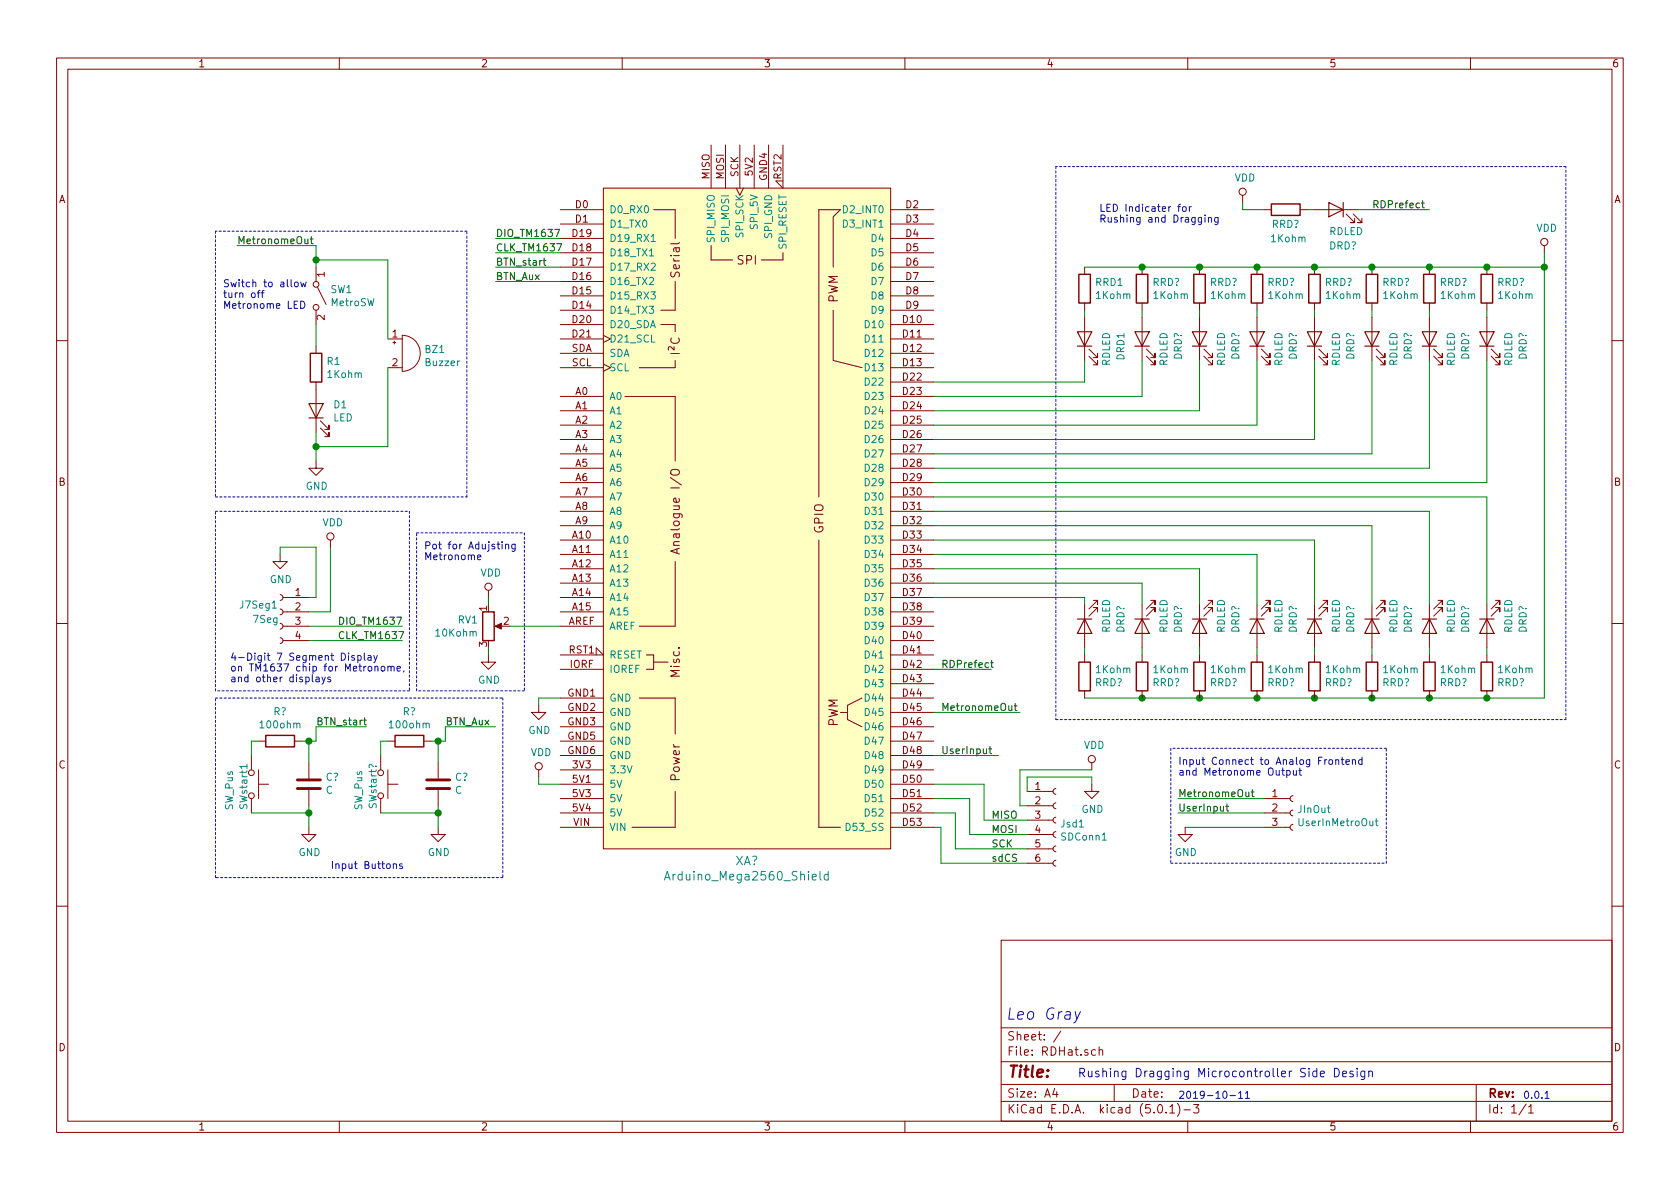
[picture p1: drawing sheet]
<svg xmlns="http://www.w3.org/2000/svg" width="297mm" height="210mm" viewBox="0 0 297 210" stroke-linecap="round" stroke-linejoin="round" font-family="sans-serif">
<g fill="none" stroke="#840000" stroke-width=".18">
<path d="M10 10.3h277v189.9h-277zM12 12.2h273v186.1h-273zM60 10.3v1.9M110 10.3v1.9M160 10.3v1.9M210 10.3v1.9M260 10.3v1.9M99.1 37.1h7.6M99.1 39.6h7.6M106.7 33.3h50.8v116.8h-50.8zM115.6 37.1h3.8zM119.4 37.1v5.1z"/>
<path d="M125.7 25.6v7.7M128.3 25.6v7.7M130.2 33.3l.6 1.2 .6-1.2M130.8 25.6v7.7M133.3 25.6v7.7M135.9 25.6v7.7M138.4 25.6v7.7l-1.2-1.3h1.2M144.8 37.1v50.8zM144.8 37.1h3.8l-1.3 1.2v8.9M157.5 37.1h7.6M157.5 39.6h7.6M219.7 34.5v1.3"/>
<path d="M223.5 37.1h1.3M229.9 37.1h1.2M232.4 37.1h7.6M238 37.8l1.5 1.6h-.7h.7v-.8M239.3 37.8l1.5 1.6h-.8h.8v-.8M55.9 47.2v2.6M55.9 54.9v2.5M56.1 50.8l1.6 3M68.6 59.9h2.5M71.1 59.3a3.2 3.2 0 0 1 3.2 3.2 3.2 3.2 0 0 1-3.2 3.2zM99.1 42.2h7.6M99.1 44.7h7.6"/>
<path d="M99.1 47.2h7.6M99.1 49.8h7.6M99.1 52.3h7.6M99.1 54.9h7.6M99.1 57.4h7.6M99.1 59.9h7.6M106.7 59.3l1.2 .6-1.2 .7M116.8 57.4h2.6zM116.8 54.9h2.6zM119.4 57.4v1.3zM119.4 49.8v5.1zM125.7 43.4v2.6z"/>
<path d="M125.7 46h3.8zM134.6 46h3.8zM138.4 44.7v1.3zM147.3 54.9v8.8l5.1 1.3M157.5 42.2h7.6M157.5 44.7h7.6M157.5 47.2h7.6M157.5 49.8h7.6M157.5 52.3h7.6M157.5 54.9h7.6M157.5 57.4h7.6M157.5 59.9h7.6"/>
<path d="M191.8 47.2v1.3M191.8 53.6v1.3M191.8 56.1v7.6M201.9 47.2v1.3M201.9 53.6v1.3M201.9 56.1v7.6M212.1 47.2v1.3M212.1 53.6v1.3M212.1 56.1v7.6M222.2 47.2v1.3M222.2 53.6v1.3M222.2 56.1v7.6"/>
<path d="M232.4 47.2v1.3M232.4 53.6v1.3M232.4 56.1v7.6M242.6 47.2v1.3M242.6 53.6v1.3M242.6 56.1v7.6M252.7 47.2v1.3M252.7 53.6v1.3M252.7 56.1v7.6M262.9 47.2v1.3M262.9 53.6v1.3M262.9 56.1v7.6"/>
<path d="M273 43.4v1.3M10 60.2h2M55.9 61.2v1.3M55.9 67.6v8.8M56.6 75.7l1.6 1.5v-.8v.8h-.8M56.6 74.4l1.6 1.5v-.7v.7h-.8M68.6 65h2.5M69.5 60.6h.5M69.7 60.3v.5M99.1 70.1h7.6M99.1 72.6h7.6M99.1 75.2h7.6"/>
<path d="M99.1 77.7h7.6M99.1 62.5h7.6M99.1 65h7.6M106.7 64.4l1.2 .6-1.2 .7M110.5 70.1h8.9v11.4M113 65h6.4zM119.4 63.7v1.3zM157.5 70.1h7.6M157.5 72.6h7.6M157.5 75.2h7.6M157.5 77.7h7.6M157.5 62.5h7.6"/>
<path d="M157.5 67.6h7.6M157.5 65h7.6M192.5 63l1.6 1.5v-.8v.8h-.8M192.5 61.7l1.6 1.5v-.7v.7h-.8M202.7 63l1.5 1.5v-.8v.8h-.7M202.7 61.7l1.5 1.5v-.7v.7h-.7M212.9 63l1.5 1.5v-.8v.8h-.8M212.9 61.7l1.5 1.5v-.7v.7h-.8M223 63l1.5 1.5v-.8v.8h-.7M223 61.7l1.5 1.5v-.7v.7h-.7M233.2 63l1.5 1.5v-.8v.8h-.8M233.2 61.7l1.5 1.5v-.7v.7h-.8"/>
<path d="M243.3 63l1.6 1.5v-.8v.8h-.8M243.3 61.7l1.6 1.5v-.7v.7h-.8M253.5 63l1.5 1.5v-.8v.8h-.7M253.5 61.7l1.5 1.5v-.7v.7h-.7M263.7 63l1.5 1.5v-.8v.8h-.8M263.7 61.7l1.5 1.5v-.7v.7h-.8M285 60.2h2M49.5 98v1.3h1.3l-1.3 1.3-1.2-1.3h1.2M55.9 81.5v1.3h1.2l-1.2 1.3-1.3-1.3h1.3M58.4 95.5v1.3M99.1 80.3h7.6M99.1 82.8h7.6"/>
<path d="M99.1 85.3h7.6M99.1 87.9h7.6M99.1 90.4h7.6M99.1 93h7.6M99.1 95.5h7.6M99.1 98h7.6M118.8 83.1a1.04 1.04 0 0 1 1.3 .3l-.1 .4a.99 .99 0 0 1-1.4-.1v-.3zM119.4 99.3v11.4M119.7 97.1v.7M120.1 96.9l-1.5 .6 1.5 .5M144.8 95.5v50.8zM157.5 80.3h7.6"/>
<path d="M157.5 82.8h7.6M157.5 85.3h7.6M157.5 87.9h7.6M157.5 90.4h7.6M157.5 93h7.6M157.5 95.5h7.6M157.5 98h7.6M10 110.3h2M49.5 112.8l.4 .1 .1 .3-.1 .4-.4 .2M49.5 110.2l.4 .2 .1 .2-.1 .5-.4 .1M49.5 107.7l.4 .1 .1 .3-.1 .4-.4 .2M49.5 105.2l.4 .1 .1 .3-.1 .4-.4 .2"/>
<path d="M50 113.3h4.6M50 105.7h4.6M50 108.2h4.6M50 110.7h4.6M86.4 115.8v1.3h1.2l-1.2 1.3-1.3-1.3h1.3M86.4 104.4v1.3M87.9 110.7h1M99.1 115.8h7.6l-1.3-1.3v1.3M99.1 100.6h7.6M99.1 118.4h7.6M99.1 103.1h7.6M99.1 105.7h7.6"/>
<path d="M99.1 108.2h7.6M99.1 110.7h7.6M113 110.7h6.4zM114.3 118.4h1.3zM114.3 115.8h1.3zM115.6 117.1h2.5zM115.6 115.8v2.6zM157.5 113.3h7.6M157.5 115.8h7.6M157.5 100.6h7.6M157.5 118.4h7.6M157.5 103.1h7.6"/>
<path d="M157.5 105.7h7.6M157.5 108.2h7.6M157.5 110.7h7.6M191.8 106.9v7.6M191.8 115.8v1.3M193.3 106.2h.8v.7v-.7l-1.6 1.5M193.3 107.4h.8v.8v-.8l-1.6 1.6M201.9 106.9v7.6M201.9 115.8v1.3M203.5 106.2h.7v.7v-.7l-1.5 1.5M203.5 107.4h.7v.8v-.8l-1.5 1.6M212.1 106.9v7.6"/>
<path d="M212.1 115.8v1.3M213.6 106.2h.8v.7v-.7l-1.5 1.5M213.6 107.4h.8v.8v-.8l-1.5 1.6M222.2 106.9v7.6M222.2 115.8v1.3M223.8 106.2h.7v.7v-.7l-1.5 1.5M223.8 107.4h.7v.8v-.8l-1.5 1.6M232.4 106.9v7.6M232.4 115.8v1.3M233.9 106.2h.8v.7v-.7l-1.5 1.5M233.9 107.4h.8v.8v-.8l-1.5 1.6M242.6 106.9v7.6"/>
<path d="M242.6 115.8v1.3M244.1 106.2h.8v.7v-.7l-1.6 1.5M244.1 107.4h.8v.8v-.8l-1.6 1.6M252.7 106.9v7.6M252.7 115.8v1.3M254.3 106.2h.7v.7v-.7l-1.5 1.5M254.3 107.4h.7v.8v-.8l-1.5 1.6M262.9 106.9v7.6M262.9 115.8v1.3M264.4 106.2h.8v.7v-.7l-1.5 1.5M264.4 107.4h.8v.8v-.8l-1.5 1.6M285 110.3h2"/>
<path d="M44.4 133.6v2.5M45.7 138.7h1.8M45.7 131.1h1.3M45.7 136.1v5.1M52.1 131.1h1.2M54.6 134.9v2.8M54.6 139.7v2.8M67.3 133.6v2.5M68.6 138.7h1.8M68.6 131.1h1.2M68.6 136.1v5.1M74.9 131.1h1.3"/>
<path d="M77.5 134.9v2.8M77.5 139.7v2.8M95.2 124.7v1.3h1.3l-1.3 1.2-1.2-1.2h1.2M95.2 136.1v1.3M99.1 126h7.6M99.1 138.7h7.6M99.1 136.1h7.6M99.1 123.4h7.6M99.1 128.5h7.6M99.1 131.1h7.6M99.1 133.6h7.6M113 123.4h6.4z"/>
<path d="M119.4 139.9v6.4zM119.4 123.4v6.4zM148.6 126h1.3M152.4 123.4l-2.5 1.3v2.5l2.5 1.3M157.5 126h7.6M157.5 138.7h7.6M157.5 120.9h7.6M157.5 136.1h7.6M157.5 123.4h7.6M157.5 128.5h7.6M157.5 131.1h7.6M157.5 133.6h7.6"/>
<path d="M181.6 139.9h4.6M186.7 139.4l-.3 .1-.2 .4 .1 .4 .4 .2M191.8 122.2v1.2M193 138.7v1.2h1.3l-1.3 1.3-1.2-1.3h1.2M193 134.9v1.2M201.9 122.2v1.2M212.1 122.2v1.2M222.2 122.2v1.2M232.4 122.2v1.2M242.6 122.2v1.2M252.7 122.2v1.2M262.9 122.2v1.2"/>
<path d="M44.4 141.2v2.6M54.6 146.3v1.3h1.3l-1.3 1.2-1.3-1.2h1.3M67.3 141.2v2.6M77.5 146.3v1.3h1.2l-1.2 1.2-1.3-1.2h1.3M99.1 146.3h7.6M99.1 141.2h7.6M99.1 143.8h7.6M111.8 146.3h7.6zM144.8 146.3h3.8M157.5 146.3h7.6M157.5 141.2h7.6M157.5 143.8h7.6"/>
<path d="M181.6 152.6h4.6M181.6 150.1h4.6M181.6 147.6h4.6M181.6 145h4.6M181.6 142.5h4.6M186.7 152.1l-.3 .1-.2 .4 .1 .4 .4 .2M186.7 149.6l-.3 .1-.2 .3 .1 .4 .4 .2M186.7 147.1l-.3 .1-.2 .3 .1 .4 .4 .2M186.7 144.5l-.3 .1-.2 .4 .1 .3 .4 .2M186.7 142l-.3 .1-.2 .3 .1 .4 .4 .2M209.5 146.3v1.3h1.3l-1.3 1.2-1.2-1.2h1.2M223.5 146.3h4.6"/>
<path d="M223.5 141.2h4.6M223.5 143.8h4.6M228.6 145.8l-.3 .1-.2 .3 .1 .4 .4 .2M228.6 143.3l-.3 .1-.2 .3 .1 .4 .4 .2M228.6 140.7l-.3 .1-.2 .3 .1 .4 .4 .2M10 160.2h2M177 166.3h108v32h-108zM285 160.2h2M60 198.3v1.9M110 198.3v1.9M160 198.3v1.9M177 194.8h108"/>
<path d="M177 191.8h108M177 187.8h108M177 181.8h108M186.5 192.5l-.4 1h1M186.8 193v1M187.6 182.3l-1.3 2M193.7 185.7l-.4-.1-.3 .3 .1 .6h.6M194.3 185.7l.3-.1 .3 .1 .1 .9M194.3 185.1v1.5M197 191.8v3M204.8 195.5l.4-.2a.94 .94 0 0 1 0 1.5 .79 .79 0 0 1-.4-1.3zM206.2 196.7v.1"/>
<path d="M206.8 195.8l.5-.5v1.5M206.8 196.8h.9M208.2 195.1a1.71 1.71 0 0 1 0 2.3M209.3 196.3h1.2M210 198.3v1.9M211 195.3h1l-.5 .6 .4 .1v.7l-.2 .1-.7-.1M260 198.3v1.9M261 191.8v6.5M269.8 195.2l-1.2 2M270.3 195.8l.4-.5v1.5M270.3 196.8h.8"/>
<circle cx="219.7" cy="33.9" r=".63"/>
<circle cx="55.9" cy="54.4" r=".51"/>
<circle cx="55.9" cy="50.3" r=".51"/>
<circle cx="273" cy="42.8" r=".63"/>
<circle cx="58.4" cy="94.9" r=".63"/>
<circle cx="86.4" cy="103.8" r=".63"/>
<circle cx="44.5" cy="136.6" r=".51"/>
<circle cx="67.3" cy="136.6" r=".51"/>
<circle cx="95.2" cy="135.5" r=".63"/>
<circle cx="193" cy="134.2" r=".63"/>
<circle cx="44.5" cy="140.7" r=".51"/>
<circle cx="67.3" cy="140.7" r=".51"/>
</g>
<path d="M106.7 33.3h50.8v116.8h-50.8z" fill="#ffffc2" stroke="#ffffc2" stroke-width=".18"/>
<path d="M114.8 45.3h.8M115.1 42.7h.8M48.1 107.5h.8M43.7 135.2v.7M117.5 155.6l.5-1.5 .5 1.5M117.6 155.2h.8M145 154.1v1.3l.2 .2M146.4 154.7l-.4-.1-.3 .3 .1 .6h.6M146.4 154.1v1.5M243.2 145.2h.4M243.3 144.7v1.1l.3 .2" fill="none" stroke="#008484" stroke-width=".18"/>
<g fill="none" stroke="#008400" stroke-width=".18">
<path d="M219.7 35.8v1.3h3.8M231.1 37.1h1.3M240 37.1h12.7M41.9 43.4h14v3.8M55.9 46h12.7v13.9M55.9 57.4v3.8M87.6 42.2h11.5M87.6 44.7h11.5M87.6 47.2h11.5M87.6 49.8h11.5M191.8 47.2h81.2M191.8 54.9v1.2"/>
<path d="M201.9 54.9v1.2M212.1 54.9v1.2M222.2 54.9v1.2M232.4 54.9v1.2M242.6 54.9v1.2M252.7 54.9v1.2M262.9 54.9v1.2M273 44.7v78.7h-81.2M55.9 76.4v5.1M68.6 65v14h-12.7M191.8 63.7v3.9h-26.7M201.9 63.7v6.4h-36.8"/>
<path d="M212.1 63.7v8.9h-47M222.2 63.7v11.5h-57.1M232.4 63.7v14h-67.3M242.6 63.7v16.6h-77.5M252.7 63.7v19.1h-87.6M262.9 63.7v21.6h-97.8M49.5 98v-1.2h6.4v8.9h-1.3M58.4 96.8v11.4h-3.8M165.1 87.9h97.8v19M165.1 90.4h87.6v16.5M165.1 93h77.5v13.9M165.1 95.5h67.3v11.4"/>
<path d="M165.1 98h57.1v8.9M54.6 110.7h16.5M54.6 113.3h16.5M86.4 105.7v1.2M86.4 114.5v1.3M90.2 110.7h8.9M165.1 105.7h26.7v1.2M165.1 100.6h47v6.3M165.1 103.1h36.8v3.8M165.1 118.4h10.2M191.8 114.5v1.3M201.9 114.5v1.3"/>
<path d="M212.1 114.5v1.3M222.2 114.5v1.3M232.4 114.5v1.3M242.6 114.5v1.3M252.7 114.5v1.3M262.9 114.5v1.3M45.7 131.1h-1.3v2.5M54.6 131.1v3.8M64.8 128.5h-8.9v2.6h-2.6M68.6 131.1h-1.3v2.5M77.5 131.1v3.8M87.6 128.5h-8.9v2.6h-2.5"/>
<path d="M95.2 137.4v1.3h3.9M99.1 123.4h-3.9v1.3M165.1 138.7h8.9v6.3h7.6M165.1 126h15.2M165.1 133.6h11.4M193 136.1h-12.7v6.4h1.3M193 138.7v-1.3h-11.4v2.5M44.4 143.8h10.2M54.6 142.5v3.8M67.3 143.8h10.2M77.5 142.5v3.8M165.1 146.3h1.3v6.3h15.2"/>
<path d="M165.1 143.8h3.8v6.3h12.7M165.1 141.2h6.3v6.4h10.2M208.3 143.8h15.2M208.3 141.2h15.2M209.5 146.3h14"/>
</g>
<g fill="none" stroke="#840000" stroke-width=".2">
<path d="M234.9 35.8l2.6 1.3-2.6 1.2zM237.5 35.8v2.5M190.5 58.7h2.5l-1.2 2.5zM200.7 58.7h2.5l-1.3 2.5zM210.8 58.7h2.6l-1.3 2.5zM221 58.7h2.5l-1.3 2.5zM231.1 58.7h2.6l-1.3 2.5zM241.3 58.7h2.5l-1.2 2.5zM251.5 58.7h2.5l-1.3 2.5zM261.6 58.7h2.6l-1.3 2.5zM54.6 71.4h2.5l-1.2 2.5zM54.6 73.9h2.5"/>
<path d="M190.5 61.2h2.5M200.7 61.2h2.5M210.8 61.2h2.6M221 61.2h2.5M231.1 61.2h2.6M241.3 61.2h2.5M251.5 61.2h2.5M261.6 61.2h2.6M190.5 109.5h2.5M191.8 109.5l1.2 2.5h-2.5zM200.7 109.5h2.5M201.9 109.5l1.3 2.5h-2.5z"/>
<path d="M210.8 109.5h2.6M212.1 109.5l1.3 2.5h-2.6zM221 109.5h2.5M222.2 109.5l1.3 2.5h-2.5zM231.1 109.5h2.6M232.4 109.5l1.3 2.5h-2.6zM241.3 109.5h2.5M242.6 109.5l1.2 2.5h-2.5zM251.5 109.5h2.5M252.7 109.5l1.3 2.5h-2.5zM261.6 109.5h2.6M262.9 109.5l1.3 2.5h-2.6z"/>
</g>
<g fill="none" stroke="#840000" stroke-width=".25">
<path d="M224.8 36.1h5.1v2h-5.1zM190.8 48.5h2v5.1h-2zM200.9 48.5h2v5.1h-2zM211.1 48.5h2v5.1h-2zM221.2 48.5h2.1v5.1h-2.1zM231.4 48.5h2v5.1h-2zM241.6 48.5h2v5.1h-2zM251.7 48.5h2v5.1h-2zM261.9 48.5h2v5.1h-2zM54.9 62.5h2v5.1h-2zM85.3 108.2h2.1v5.1h-2.1zM190.8 117.1h2v5.1h-2z"/>
<path d="M200.9 117.1h2v5.1h-2zM211.1 117.1h2v5.1h-2zM221.2 117.1h2.1v5.1h-2.1zM231.4 117.1h2v5.1h-2zM241.6 117.1h2v5.1h-2zM251.7 117.1h2v5.1h-2zM261.9 117.1h2v5.1h-2zM47 130h5.1v2.1h-5.1zM69.8 130h5.1v2.1h-5.1z"/>
</g>
<g fill="none" stroke="#000" stroke-width=".18">
<path d="M251.3 35.9h.5M251.5 35.5v1.1l.3 .1M53.9 42.3v.7l.4 .1 .1-.1M54.4 42.3v.8M54.9 42.3h.4M55 41.8v1.1l.3 .2M96 46.1h.5M96.2 45.6v1.1l.3 .2M98.1 40.6h.8l-.5 1.2M98.5 43.1h.8l-.5 1.3M70.2 109.1h.8l-.5 1.3M70.5 111.7h.9l-.6 1.2"/>
<path d="M175.1 117.2h.5M175.3 116.8v1.1l.3 .1M64.3 127.3h.5M64.5 126.9v1.1l.3 .2M174.8 132.4h.5M175 132v1.1l.3 .2M178.4 124.8v.8h.3l.2-.1M178.9 124.8v.8M179.3 124.8h.5M179.5 124.4v1.1l.3 .1M221.4 139.6v1.1l.3 .2M216.7 142.6h.5"/>
<path d="M216.9 142.2v1.1l.3 .1M220.3 140v.8l.3 .1 .2-.1M220.8 140v.9M221.2 140h.5"/>
</g>
<g fill="#008400" stroke="#008400" stroke-width=".25">
<circle cx="55.9" cy="79" r=".51"/>
<circle cx="55.9" cy="46" r=".51"/>
<circle cx="54.6" cy="143.8" r=".51"/>
<circle cx="77.5" cy="143.8" r=".51"/>
<circle cx="54.6" cy="131.1" r=".51"/>
<circle cx="77.5" cy="131.1" r=".51"/>
<circle cx="201.9" cy="47.2" r=".51"/>
<circle cx="212.1" cy="47.2" r=".51"/>
<circle cx="222.3" cy="47.2" r=".51"/>
<circle cx="232.4" cy="47.2" r=".51"/>
<circle cx="242.6" cy="47.2" r=".51"/>
<circle cx="252.7" cy="47.2" r=".51"/>
<circle cx="252.7" cy="123.4" r=".51"/>
<circle cx="242.6" cy="123.4" r=".51"/>
<circle cx="232.4" cy="123.4" r=".51"/>
<circle cx="222.3" cy="123.4" r=".51"/>
<circle cx="212.1" cy="123.4" r=".51"/>
<circle cx="201.9" cy="123.4" r=".51"/>
<circle cx="262.9" cy="47.2" r=".51"/>
<circle cx="273" cy="47.2" r=".51"/>
<circle cx="262.9" cy="123.4" r=".51"/>
</g>
<g fill="none" stroke="#0000c2" stroke-width=".18">
<path d="M208.2 36.5h.5M208.7 36.1l-.3 .2v1.1M209.1 36.7l.2-.2 .3 .1 .1 .2-.1 .5-.3 .1-.2-.1zM210.3 36.5v.9M210.6 36.5l-.2 .1-.1 .2M212.4 38.4v1.2l-.2 .1-.3-.1M212.4 38.5l-.3-.1-.2 .3 .1 .5h.4M213.1 38v.1M213.1 38.4v.9M213.7 38.6l.1-.2 .3 .1 .1 .8M213.7 38.4v.9M215.4 38.4v1.1l-.3 .2-.3-.1"/>
<path d="M215.4 38.5l-.4-.1-.2 .3 .1 .5h.5M45.5 51.8h.5M46 51.4l-.3 .1v1.1M46.2 51.8h.5M46.7 51.4l-.3 .1v1.1M52.2 49.9h.3l.2 .1-.1 .7h-.3l-.2-.2zM53.2 49.9l.2 .8 .2-.6 .3 .6 .2-.8M53.2 53.3a.64 .64 0 0 1 .7 .6 .64 .64 0 0 1-.7 .6zM84.4 98.5l.6-.1v-.2l-.4-.1-.2 .2 .1 .6h.5M88.8 95.8v.1M88.8 96.2v.9M89.4 96.4l.2-.2 .3 .1v.8"/>
<path d="M89.4 96.2v.9M91.1 96.2v1.1l-.3 .2-.3-.1M91.1 96.3l-.4-.1-.2 .3 .1 .5h.5M55.9 119.8h.5v.8M56.9 119.7l.3 .9M57.5 119.7l-.4 1.2-.2 .1M58.4 119.8l-.3-.1-.2 .2 .1 .2 .4 .1v.3h-.5M61.6 115.5v.1M62.7 116l-.3-.1-.2 .2v.2l.5 .1v.3h-.5M63.3 116l.3-.1 .3 .2-.1 .6h-.5M63.3 115.9v1.3M64.4 115.5v1.1l.2 .2"/>
<path d="M65.1 116h.5v.8M65.6 116.2l-.4 .1-.2 .2 .1 .2h.5M66.1 115.9l.3 .9M66.3 118l.2-.2 .3 .1v.8M66.3 117.8v.9M66.7 115.9l-.4 1.2-.2 .1M67.5 117.9l.3-.1 .2 .3-.1 .5-.3 .1-.2-.2zM68.6 118l.2-.2 .3 .1v.8M68.6 117.8v.9M69.1 118l.2-.2 .3 .1 .1 .8M70.2 118.2l.6-.1v-.2l-.4-.1-.2 .2 .1 .6h.5M71.4 118.6l-.1 .2"/>
<path d="M56.4 120l-.4 .1-.2 .2 .1 .2h.5M226.8 135.8v1.1l.3 .2M227.5 136.3l.4-.1 .2 .3-.1 .5h-.5M227.5 136.2v1.3M228.7 136.2v.8l.3 .1 .2-.1M229.2 136.2v.9M229.8 135.8v1.1l.3 .2M235.1 134.4l.3-.1 .2 .2-.1 .6-.3 .1-.3-.3zM236.2 134.5l.1-.2 .4 .1v.8M236.2 134.3v.9M237.1 134.3h.5M237.3 133.9v1.1l.3 .2"/>
<path d="M238 134.7l.6-.1-.1-.2-.3-.1-.2 .2v.6h.5M239.1 134.5l.2-.2 .3 .1 .1 .8M239.1 134.3v.9M240.8 134.4l-.3-.1-.3 .3 .1 .5h.5M240.8 133.9v1.3M69.5 152.9l.2-.2 .3 .1 .1 .8M69.5 152.7v.9M71.1 152.8l-.3-.1-.2 .2 .1 .2 .4 .1v.3h-.5M191 178.9l-.9 1.8-.3 .2M217.5 193.7h.9M219 193.3l.4-.3v1.2M219 194.2h.7"/>
<path d="M220.2 193.3l.3-.3v1.2M220.2 194.2h.7M233.5 189.9l.7-.1-.1-.3-.4-.1-.2 .2v.7h.6M235.9 188.9a.76 .76 0 0 1 .9 .8 .76 .76 0 0 1-.9 .7zM237.4 189.9l.7-.1-.1-.3-.4-.1-.2 .2v.7h.6M239.2 189.5a.36 .36 0 0 0-.5 .1v.2l.4 .1 .2 .2-.2 .3-.4-.1M240 188.9v.1M240 189.4v1M241.3 189.4v1.2l-.3 .3-.3-.1M241.3 189.5l-.4-.1-.3 .3v.4l.1 .2h.6M242 189.6l.2-.2 .4 .1v.9M242 189.4v1"/>
<path d="M273.2 193.3l.3-.3v1.2M273.2 194.2h.7"/>
</g>
<path d="M87.5 110.7l1.1-.5v1z" fill="#840000" stroke="#840000" stroke-width=".18"/>
<g fill="none" stroke="#0000c2" stroke-width=".18" stroke-dasharray=".4 .4">
<path d="M186.7 29.5v97.7M276.9 29.5h-90.2M38.1 40.9v47M82.5 40.9h-44.4M38.1 90.4h34.3M38.1 87.9h44.4M72.4 90.4v31.8M73.7 94.2h19M82.5 87.9v-47M92.7 94.2v28M38.1 122.2v-31.8M38.1 123.4h50.8"/>
<path d="M72.4 122.2h-34.3M73.7 122.2v-28M88.9 123.4v31.8M92.7 122.2h-19M186.7 127.2h90.2M207 132.3v20.3M245.1 132.3h-38.1M276.9 127.2v-97.7M38.1 155.2v-31.8M88.9 155.2h-50.8M207 152.6h38.1M245.1 152.6v-20.3"/>
</g>
<path d="M52.6 137.9h4M52.6 139.4h4M75.4 137.9h4.1M75.4 139.4h4.1" fill="none" stroke="#840000" stroke-width=".51"/>
<text font-size="2.8" fill="#0000c2" x="177.8" y="180.3">Leo Gray</text>
<text font-size="2.8" fill="#840000" x="178" y="190.5">Title:</text>
<g font-size="2.1" fill="#840000">
<text x="130.4" y="46.8">SPI</text>
<text x="120.2" y="48.9" transform="rotate(-90 120.2 48.9)">Serial</text>
<text x="148.1" y="53.6" transform="rotate(-90 148.1 53.6)">PWM</text>
<text x="120.2" y="62.6" transform="rotate(-90 120.2 62.6)">I²C</text>
<text x="145.6" y="94.3" transform="rotate(-90 145.6 94.3)">GPIO</text>
<text x="120.2" y="96.9" transform="rotate(-90 120.2 96.9)">Analogue I/O</text>
<text x="120.2" y="119.7" transform="rotate(-90 120.2 119.7)">Misc.</text>
<text x="148.1" y="128.6" transform="rotate(-90 148.1 128.6)">PWM</text>
<text x="120.2" y="138" transform="rotate(-90 120.2 138)">Power</text>
<text x="178" y="184">Sheet: /</text>
<text x="178" y="186.7">File: RDHat.sch</text>
<text x="178" y="196.9">KiCad E.D.A. kicad (5.0.1)-3</text>
<text x="178" y="194.1">Size: A4</text>
<text x="200" y="194.1">Date:</text>
<text x="263" y="194.1">Rev:</text>
<text x="263" y="196.9">Id: 1/1</text>
</g>
<g font-size="2.1" fill="#008484">
<text x="118.6" y="155.7">Arduino_Mega2560_Shield</text>
<text x="130" y="153">XA?</text>
</g>
<text font-size="2.1" fill="#0000c2" x="190.5" y="190.5">Rushing Dragging Microcontroller Side Design</text>
<g font-size="1.8" fill="#840000">
<text x="35" y="11.9">1</text>
<text x="85" y="11.9">2</text>
<text x="135" y="11.9">3</text>
<text x="185" y="11.9">4</text>
<text x="235" y="11.9">5</text>
<text x="285" y="11.9">6</text>
<text x="10.4" y="35.9">A</text>
<text x="125.5" y="31.7" transform="rotate(-90 125.5 31.7)">MISO</text>
<text x="128" y="31.7" transform="rotate(-90 128 31.7)">MOSI</text>
<text x="130.6" y="31.3" transform="rotate(-90 130.6 31.3)">SCK</text>
<text x="133.1" y="31" transform="rotate(-90 133.1 31)">5V2</text>
<text x="135.6" y="31.9" transform="rotate(-90 135.6 31.9)">GND4</text>
<text x="138.2" y="31.7" transform="rotate(-90 138.2 31.7)">RST2</text>
<text x="285.4" y="35.9">A</text>
<text x="101.2" y="41.9">D19</text>
<text x="101.8" y="36.8">D0</text>
<text x="101.8" y="39.4">D1</text>
<text x="160.2" y="36.8">D2</text>
<text x="160.2" y="39.4">D3</text>
<text x="160.2" y="41.9">D4</text>
<text x="101.2" y="47">D17</text>
<text x="101.2" y="44.4">D18</text>
<text x="160.2" y="44.4">D5</text>
<text x="160.2" y="47">D6</text>
<text x="57.4" y="49" transform="rotate(-90 57.4 49)">1</text>
<text x="101.2" y="52.1">D15</text>
<text x="101.2" y="49.5">D16</text>
<text x="160.2" y="49.5">D7</text>
<text x="160.2" y="52.1">D8</text>
<text x="57.4" y="56.6" transform="rotate(-90 57.4 56.6)">2</text>
<text x="69.4" y="59.7">1</text>
<text x="101.2" y="57.1">D20</text>
<text x="101.2" y="59.7">D21</text>
<text x="101.2" y="54.6">D14</text>
<text x="159.7" y="57.1">D10</text>
<text x="159.7" y="59.7">D11</text>
<text x="160.2" y="54.6">D9</text>
<text x="69.4" y="64.8">2</text>
<text x="101" y="62.2">SDA</text>
<text x="101.1" y="64.8">SCL</text>
<text x="159.7" y="62.2">D12</text>
<text x="159.7" y="64.8">D13</text>
<text x="101.8" y="69.8">A0</text>
<text x="159.7" y="67.3">D22</text>
<text x="159.7" y="69.8">D23</text>
<text x="101.8" y="72.4">A1</text>
<text x="101.8" y="74.9">A2</text>
<text x="101.8" y="77.5">A3</text>
<text x="159.7" y="72.4">D24</text>
<text x="159.7" y="74.9">D25</text>
<text x="159.7" y="77.5">D26</text>
<text x="101.8" y="80">A4</text>
<text x="101.8" y="82.5">A5</text>
<text x="159.7" y="80">D27</text>
<text x="159.7" y="82.5">D28</text>
<text x="10.4" y="85.9">B</text>
<text x="101.8" y="85.1">A6</text>
<text x="101.8" y="87.6">A7</text>
<text x="159.7" y="87.6">D30</text>
<text x="159.7" y="85.1">D29</text>
<text x="285.4" y="85.9">B</text>
<text x="101.2" y="95.2">A10</text>
<text x="101.8" y="90.2">A8</text>
<text x="101.8" y="92.7">A9</text>
<text x="159.7" y="90.2">D31</text>
<text x="159.7" y="92.7">D32</text>
<text x="159.7" y="95.2">D33</text>
<text x="101.2" y="97.8">A11</text>
<text x="101.2" y="100.3">A12</text>
<text x="159.7" y="97.8">D34</text>
<text x="159.7" y="100.3">D35</text>
<text x="52.2" y="105.4">1</text>
<text x="52.2" y="107.9">2</text>
<text x="101.2" y="102.9">A13</text>
<text x="101.2" y="105.4">A14</text>
<text x="101.2" y="107.9">A15</text>
<text x="159.7" y="102.9">D36</text>
<text x="159.7" y="105.4">D37</text>
<text x="159.7" y="107.9">D38</text>
<text x="52.2" y="110.5">3</text>
<text x="52.2" y="113">4</text>
<text x="86.1" y="108" transform="rotate(-90 86.1 108)">1</text>
<text x="89.1" y="110.5">2</text>
<text x="100.5" y="110.5">AREF</text>
<text x="159.7" y="113">D40</text>
<text x="159.7" y="110.5">D39</text>
<text x="86.1" y="114.4" transform="rotate(-90 86.1 114.4)">3</text>
<text x="100.6" y="115.6">RST1</text>
<text x="100.8" y="118.1">IORF</text>
<text x="159.7" y="115.6">D41</text>
<text x="159.7" y="118.1">D42</text>
<text x="100.4" y="123.2">GND1</text>
<text x="100.4" y="125.7">GND2</text>
<text x="159.7" y="120.6">D43</text>
<text x="159.7" y="123.2">D44</text>
<text x="159.7" y="125.7">D45</text>
<text x="100.4" y="128.3">GND3</text>
<text x="100.4" y="130.8">GND5</text>
<text x="159.7" y="128.3">D46</text>
<text x="159.7" y="130.8">D47</text>
<text x="10.4" y="135.9">C</text>
<text x="100.4" y="133.3">GND6</text>
<text x="101.3" y="135.9">3V3</text>
<text x="159.7" y="133.3">D48</text>
<text x="159.7" y="135.9">D49</text>
<text x="285.4" y="135.9">C</text>
<text x="101.3" y="138.4">5V1</text>
<text x="101.3" y="141">5V3</text>
<text x="101.3" y="143.5">5V4</text>
<text x="159.7" y="138.4">D50</text>
<text x="159.7" y="141">D51</text>
<text x="159.7" y="143.5">D52</text>
<text x="183" y="139.7">1</text>
<text x="183" y="142.2">2</text>
<text x="224.9" y="141">1</text>
<text x="224.9" y="143.5">2</text>
<text x="101.4" y="146">VIN</text>
<text x="159.7" y="146">D53</text>
<text x="183" y="144.8">3</text>
<text x="183" y="147.3">4</text>
<text x="183" y="149.9">5</text>
<text x="224.9" y="146">3</text>
<text x="183" y="152.4">6</text>
<text x="10.4" y="185.9">D</text>
<text x="285.4" y="185.9">D</text>
<text x="35" y="199.9">1</text>
<text x="85" y="199.9">2</text>
<text x="135" y="199.9">3</text>
<text x="185" y="199.9">4</text>
<text x="235" y="199.9">5</text>
<text x="285" y="199.9">6</text>
</g>
<g font-size="1.8" fill="#008484">
<text x="218.3" y="32.1">VDD</text>
<text x="107.7" y="37.7">D0_RX0</text>
<text x="107.7" y="40.3">D1_TX0</text>
<text x="131.4" y="41.9" transform="rotate(-90 131.4 41.9)">SPI_SCK</text>
<text x="134" y="40.3" transform="rotate(-90 134 40.3)">SPI_5V</text>
<text x="149.4" y="37.7">D2_INT0</text>
<text x="149.4" y="40.3">D3_INT1</text>
<text x="224.9" y="40.3">RRD?</text>
<text x="235" y="41.6">RDLED</text>
<text x="271.6" y="41">VDD</text>
<text x="107.7" y="47.9">D17_RX2</text>
<text x="107.7" y="45.3">D18_TX1</text>
<text x="107.7" y="42.8">D19_RX1</text>
<text x="126.4" y="42.6" transform="rotate(-90 126.4 42.6)">SPI_MISO</text>
<text x="128.9" y="42.6" transform="rotate(-90 128.9 42.6)">SPI_MOSI</text>
<text x="136.5" y="42.1" transform="rotate(-90 136.5 42.1)">SPI_GND</text>
<text x="139.1" y="44" transform="rotate(-90 139.1 44)">SPI_RESET</text>
<text x="154.2" y="42.8">D4</text>
<text x="154.2" y="45.3">D5</text>
<text x="154.2" y="47.9">D6</text>
<text x="224.8" y="42.8">1Kohm</text>
<text x="235" y="44.1">DRD?</text>
<text x="58.5" y="51.8">SW1</text>
<text x="107.7" y="53">D15_RX3</text>
<text x="107.7" y="50.4">D16_TX2</text>
<text x="154.2" y="50.4">D7</text>
<text x="154.2" y="53">D8</text>
<text x="193.7" y="50.6">RRD1</text>
<text x="193.9" y="52.9">1Kohm</text>
<text x="203.8" y="50.6">RRD?</text>
<text x="204" y="52.9">1Kohm</text>
<text x="213.9" y="50.6">RRD?</text>
<text x="214.2" y="52.9">1Kohm</text>
<text x="224.1" y="50.6">RRD?</text>
<text x="224.3" y="52.9">1Kohm</text>
<text x="234.3" y="50.6">RRD?</text>
<text x="234.5" y="52.9">1Kohm</text>
<text x="244.4" y="50.6">RRD?</text>
<text x="244.7" y="52.9">1Kohm</text>
<text x="254.6" y="50.6">RRD?</text>
<text x="254.8" y="52.9">1Kohm</text>
<text x="264.7" y="50.6">RRD?</text>
<text x="265" y="52.9">1Kohm</text>
<text x="58.5" y="54.1">MetroSW</text>
<text x="107.7" y="58">D20_SDA</text>
<text x="107.7" y="55.5">D14_TX3</text>
<text x="153.2" y="58">D10</text>
<text x="154.2" y="55.5">D9</text>
<text x="57.9" y="64.5">R1</text>
<text x="75.2" y="62.4">BZ1</text>
<text x="75.3" y="64.7">Buzzer</text>
<text x="107.7" y="60.6">D21_SCL</text>
<text x="107.7" y="63.1">SDA</text>
<text x="107.7" y="65.7">SCL</text>
<text x="153.2" y="60.6">D11</text>
<text x="153.2" y="63.1">D12</text>
<text x="153.2" y="65.7">D13</text>
<text x="196.3" y="64.8" transform="rotate(-90 196.3 64.8)">RDLED</text>
<text x="198.8" y="63.7" transform="rotate(-90 198.8 63.7)">DRD1</text>
<text x="206.4" y="64.8" transform="rotate(-90 206.4 64.8)">RDLED</text>
<text x="209" y="63.6" transform="rotate(-90 209 63.6)">DRD?</text>
<text x="216.6" y="64.8" transform="rotate(-90 216.6 64.8)">RDLED</text>
<text x="219.1" y="63.6" transform="rotate(-90 219.1 63.6)">DRD?</text>
<text x="226.7" y="64.8" transform="rotate(-90 226.7 64.8)">RDLED</text>
<text x="229.3" y="63.6" transform="rotate(-90 229.3 63.6)">DRD?</text>
<text x="236.9" y="64.8" transform="rotate(-90 236.9 64.8)">RDLED</text>
<text x="239.4" y="63.6" transform="rotate(-90 239.4 63.6)">DRD?</text>
<text x="247.1" y="64.8" transform="rotate(-90 247.1 64.8)">RDLED</text>
<text x="249.6" y="63.6" transform="rotate(-90 249.6 63.6)">DRD?</text>
<text x="257.2" y="64.8" transform="rotate(-90 257.2 64.8)">RDLED</text>
<text x="259.8" y="63.6" transform="rotate(-90 259.8 63.6)">DRD?</text>
<text x="267.4" y="64.8" transform="rotate(-90 267.4 64.8)">RDLED</text>
<text x="269.9" y="63.6" transform="rotate(-90 269.9 63.6)">DRD?</text>
<text x="58" y="66.8">1Kohm</text>
<text x="107.7" y="70.7">A0</text>
<text x="153.2" y="68.2">D22</text>
<text x="153.2" y="70.7">D23</text>
<text x="58.9" y="74.5">LED</text>
<text x="59.1" y="72.2">D1</text>
<text x="107.7" y="73.3">A1</text>
<text x="107.7" y="75.8">A2</text>
<text x="153.2" y="73.3">D24</text>
<text x="153.2" y="75.8">D25</text>
<text x="107.7" y="78.4">A3</text>
<text x="107.7" y="80.9">A4</text>
<text x="107.7" y="83.4">A5</text>
<text x="153.2" y="78.4">D26</text>
<text x="153.2" y="80.9">D27</text>
<text x="153.2" y="83.4">D28</text>
<text x="54.1" y="86.6">GND</text>
<text x="107.7" y="86">A6</text>
<text x="107.7" y="88.5">A7</text>
<text x="153.2" y="88.5">D30</text>
<text x="153.2" y="86">D29</text>
<text x="57" y="93.1">VDD</text>
<text x="107.7" y="91.1">A8</text>
<text x="107.7" y="93.6">A9</text>
<text x="153.2" y="91.1">D31</text>
<text x="153.2" y="93.6">D32</text>
<text x="84.9" y="101.9">VDD</text>
<text x="107.7" y="96.1">A10</text>
<text x="107.7" y="98.7">A11</text>
<text x="107.7" y="101.2">A12</text>
<text x="153.2" y="96.1">D33</text>
<text x="153.2" y="98.7">D34</text>
<text x="153.2" y="101.2">D35</text>
<text x="42.6" y="107.6">J7Seg1</text>
<text x="47.7" y="103.1">GND</text>
<text x="107.7" y="103.8">A13</text>
<text x="107.7" y="106.3">A14</text>
<text x="153.2" y="103.8">D36</text>
<text x="153.2" y="106.3">D37</text>
<text x="44.9" y="110.2">7Seg</text>
<text x="77.2" y="112.6">10Kohm</text>
<text x="81" y="110.3">RV1</text>
<text x="107.7" y="108.8">A15</text>
<text x="107.7" y="111.4">AREF</text>
<text x="153.2" y="113.9">D40</text>
<text x="153.2" y="108.8">D38</text>
<text x="153.2" y="111.4">D39</text>
<text x="196.3" y="112" transform="rotate(-90 196.3 112)">RDLED</text>
<text x="198.8" y="111.9" transform="rotate(-90 198.8 111.9)">DRD?</text>
<text x="206.4" y="112" transform="rotate(-90 206.4 112)">RDLED</text>
<text x="209" y="111.9" transform="rotate(-90 209 111.9)">DRD?</text>
<text x="216.6" y="112" transform="rotate(-90 216.6 112)">RDLED</text>
<text x="219.1" y="111.9" transform="rotate(-90 219.1 111.9)">DRD?</text>
<text x="226.7" y="112" transform="rotate(-90 226.7 112)">RDLED</text>
<text x="229.3" y="111.9" transform="rotate(-90 229.3 111.9)">DRD?</text>
<text x="236.9" y="112" transform="rotate(-90 236.9 112)">RDLED</text>
<text x="239.4" y="111.9" transform="rotate(-90 239.4 111.9)">DRD?</text>
<text x="247.1" y="112" transform="rotate(-90 247.1 112)">RDLED</text>
<text x="249.6" y="111.9" transform="rotate(-90 249.6 111.9)">DRD?</text>
<text x="257.2" y="112" transform="rotate(-90 257.2 112)">RDLED</text>
<text x="259.8" y="111.9" transform="rotate(-90 259.8 111.9)">DRD?</text>
<text x="267.4" y="112" transform="rotate(-90 267.4 112)">RDLED</text>
<text x="269.9" y="111.9" transform="rotate(-90 269.9 111.9)">DRD?</text>
<text x="107.7" y="116.5">RESET</text>
<text x="107.7" y="119">IOREF</text>
<text x="153.2" y="116.5">D41</text>
<text x="153.2" y="119">D42</text>
<text x="193.9" y="119">1Kohm</text>
<text x="204" y="119">1Kohm</text>
<text x="214.2" y="119">1Kohm</text>
<text x="224.3" y="119">1Kohm</text>
<text x="234.5" y="119">1Kohm</text>
<text x="244.7" y="119">1Kohm</text>
<text x="254.8" y="119">1Kohm</text>
<text x="265" y="119">1Kohm</text>
<text x="84.5" y="120.9">GND</text>
<text x="107.7" y="124.1">GND</text>
<text x="153.2" y="121.5">D43</text>
<text x="153.2" y="124.1">D44</text>
<text x="193.6" y="121.4">RRD?</text>
<text x="203.8" y="121.4">RRD?</text>
<text x="213.9" y="121.4">RRD?</text>
<text x="224.1" y="121.4">RRD?</text>
<text x="234.3" y="121.4">RRD?</text>
<text x="244.4" y="121.4">RRD?</text>
<text x="254.6" y="121.4">RRD?</text>
<text x="264.7" y="121.4">RRD?</text>
<text x="46.2" y="128.8">100ohm</text>
<text x="48.4" y="126.5">R?</text>
<text x="69.1" y="128.8">100ohm</text>
<text x="71.2" y="126.5">R?</text>
<text x="93.4" y="129.8">GND</text>
<text x="107.7" y="126.6">GND</text>
<text x="107.7" y="129.2">GND</text>
<text x="107.7" y="131.7">GND</text>
<text x="153.2" y="126.6">D45</text>
<text x="153.2" y="129.2">D46</text>
<text x="153.2" y="131.7">D47</text>
<text x="93.8" y="133.7">VDD</text>
<text x="107.7" y="136.8">3.3V</text>
<text x="107.7" y="134.2">GND</text>
<text x="153.2" y="134.2">D48</text>
<text x="153.2" y="136.8">D49</text>
<text x="191.6" y="132.4">VDD</text>
<text x="41.2" y="143.3" transform="rotate(-90 41.2 143.3)">SW_Pus</text>
<text x="43.7" y="142.9" transform="rotate(-90 43.7 142.9)">SWstart1</text>
<text x="57.6" y="138.1">C?</text>
<text x="57.6" y="140.4">C</text>
<text x="64.1" y="143.3" transform="rotate(-90 64.1 143.3)">SW_Pus</text>
<text x="66.6" y="142.9" transform="rotate(-90 66.6 142.9)">SWstart?</text>
<text x="80.5" y="138.1">C?</text>
<text x="80.5" y="140.4">C</text>
<text x="107.7" y="139.3">5V</text>
<text x="107.7" y="141.9">5V</text>
<text x="153.2" y="139.3">D50</text>
<text x="153.2" y="141.9">D51</text>
<text x="191.2" y="143.8">GND</text>
<text x="229.5" y="143.8">JInOut</text>
<text x="107.7" y="144.4">5V</text>
<text x="107.7" y="146.9">VIN</text>
<text x="149.9" y="146.9">D53_SS</text>
<text x="153.2" y="144.4">D52</text>
<text x="187.6" y="146.3">Jsd1</text>
<text x="187.7" y="148.6">SDConn1</text>
<text x="229.9" y="146.1">UserInMetroOut</text>
<text x="52.8" y="151.4">GND</text>
<text x="75.6" y="151.4">GND</text>
<text x="207.7" y="151.4">GND</text>
</g>
<g font-size="1.8">
<text x="87.6" y="41.9">DIO_TM1637</text>
<text x="242.6" y="36.8">RDPrefect</text>
<text x="41.9" y="43.2">MetronomeOut</text>
<text x="87.6" y="44.4">CLK_TM1637</text>
<text x="87.6" y="47">BTN_start</text>
<text x="87.6" y="49.5">BTN_Aux</text>
<text x="59.7" y="110.5">DIO_TM1637</text>
<text x="59.7" y="113">CLK_TM1637</text>
<text x="166.4" y="118.1">RDPrefect</text>
<text x="166.4" y="125.7">MetronomeOut</text>
<text x="55.9" y="128.3">BTN_start</text>
<text x="78.7" y="128.3">BTN_Aux</text>
<text x="166.4" y="133.3">UserInput</text>
<text x="208.3" y="141">MetronomeOut</text>
<text x="208.3" y="143.5">UserInput</text>
<text x="175.3" y="149.9">SCK</text>
<text x="175.3" y="147.3">MOSI</text>
<text x="175.3" y="144.8">MISO</text>
<text x="175.3" y="152.4">sdCS</text>
</g>
<g font-size="1.8" fill="#0000c2">
<text x="194.3" y="37.5">LED Indicater for</text>
<text x="194.3" y="39.4">Rushing and Dragging</text>
<text x="39.4" y="50.8">Switch to allow</text>
<text x="39.4" y="52.7">turn off</text>
<text x="39.4" y="54.6">Metronome LED</text>
<text x="74.9" y="97.1">Pot for Adujsting</text>
<text x="74.9" y="99.1">Metronome</text>
<text x="40.6" y="116.8">4-Digit 7 Segment Display</text>
<text x="40.6" y="118.7">on TM1637 chip for Metronome,</text>
<text x="40.6" y="120.6">and other displays</text>
<text x="208.3" y="135.2">Input Connect to Analog Frontend</text>
<text x="208.3" y="137.2">and Metronome Output</text>
<text x="58.4" y="153.7">Input Buttons</text>
<text x="208.3" y="194.3">2019-10-11</text>
<text x="269.2" y="194.3">0.0.1</text>
</g>
</svg>
